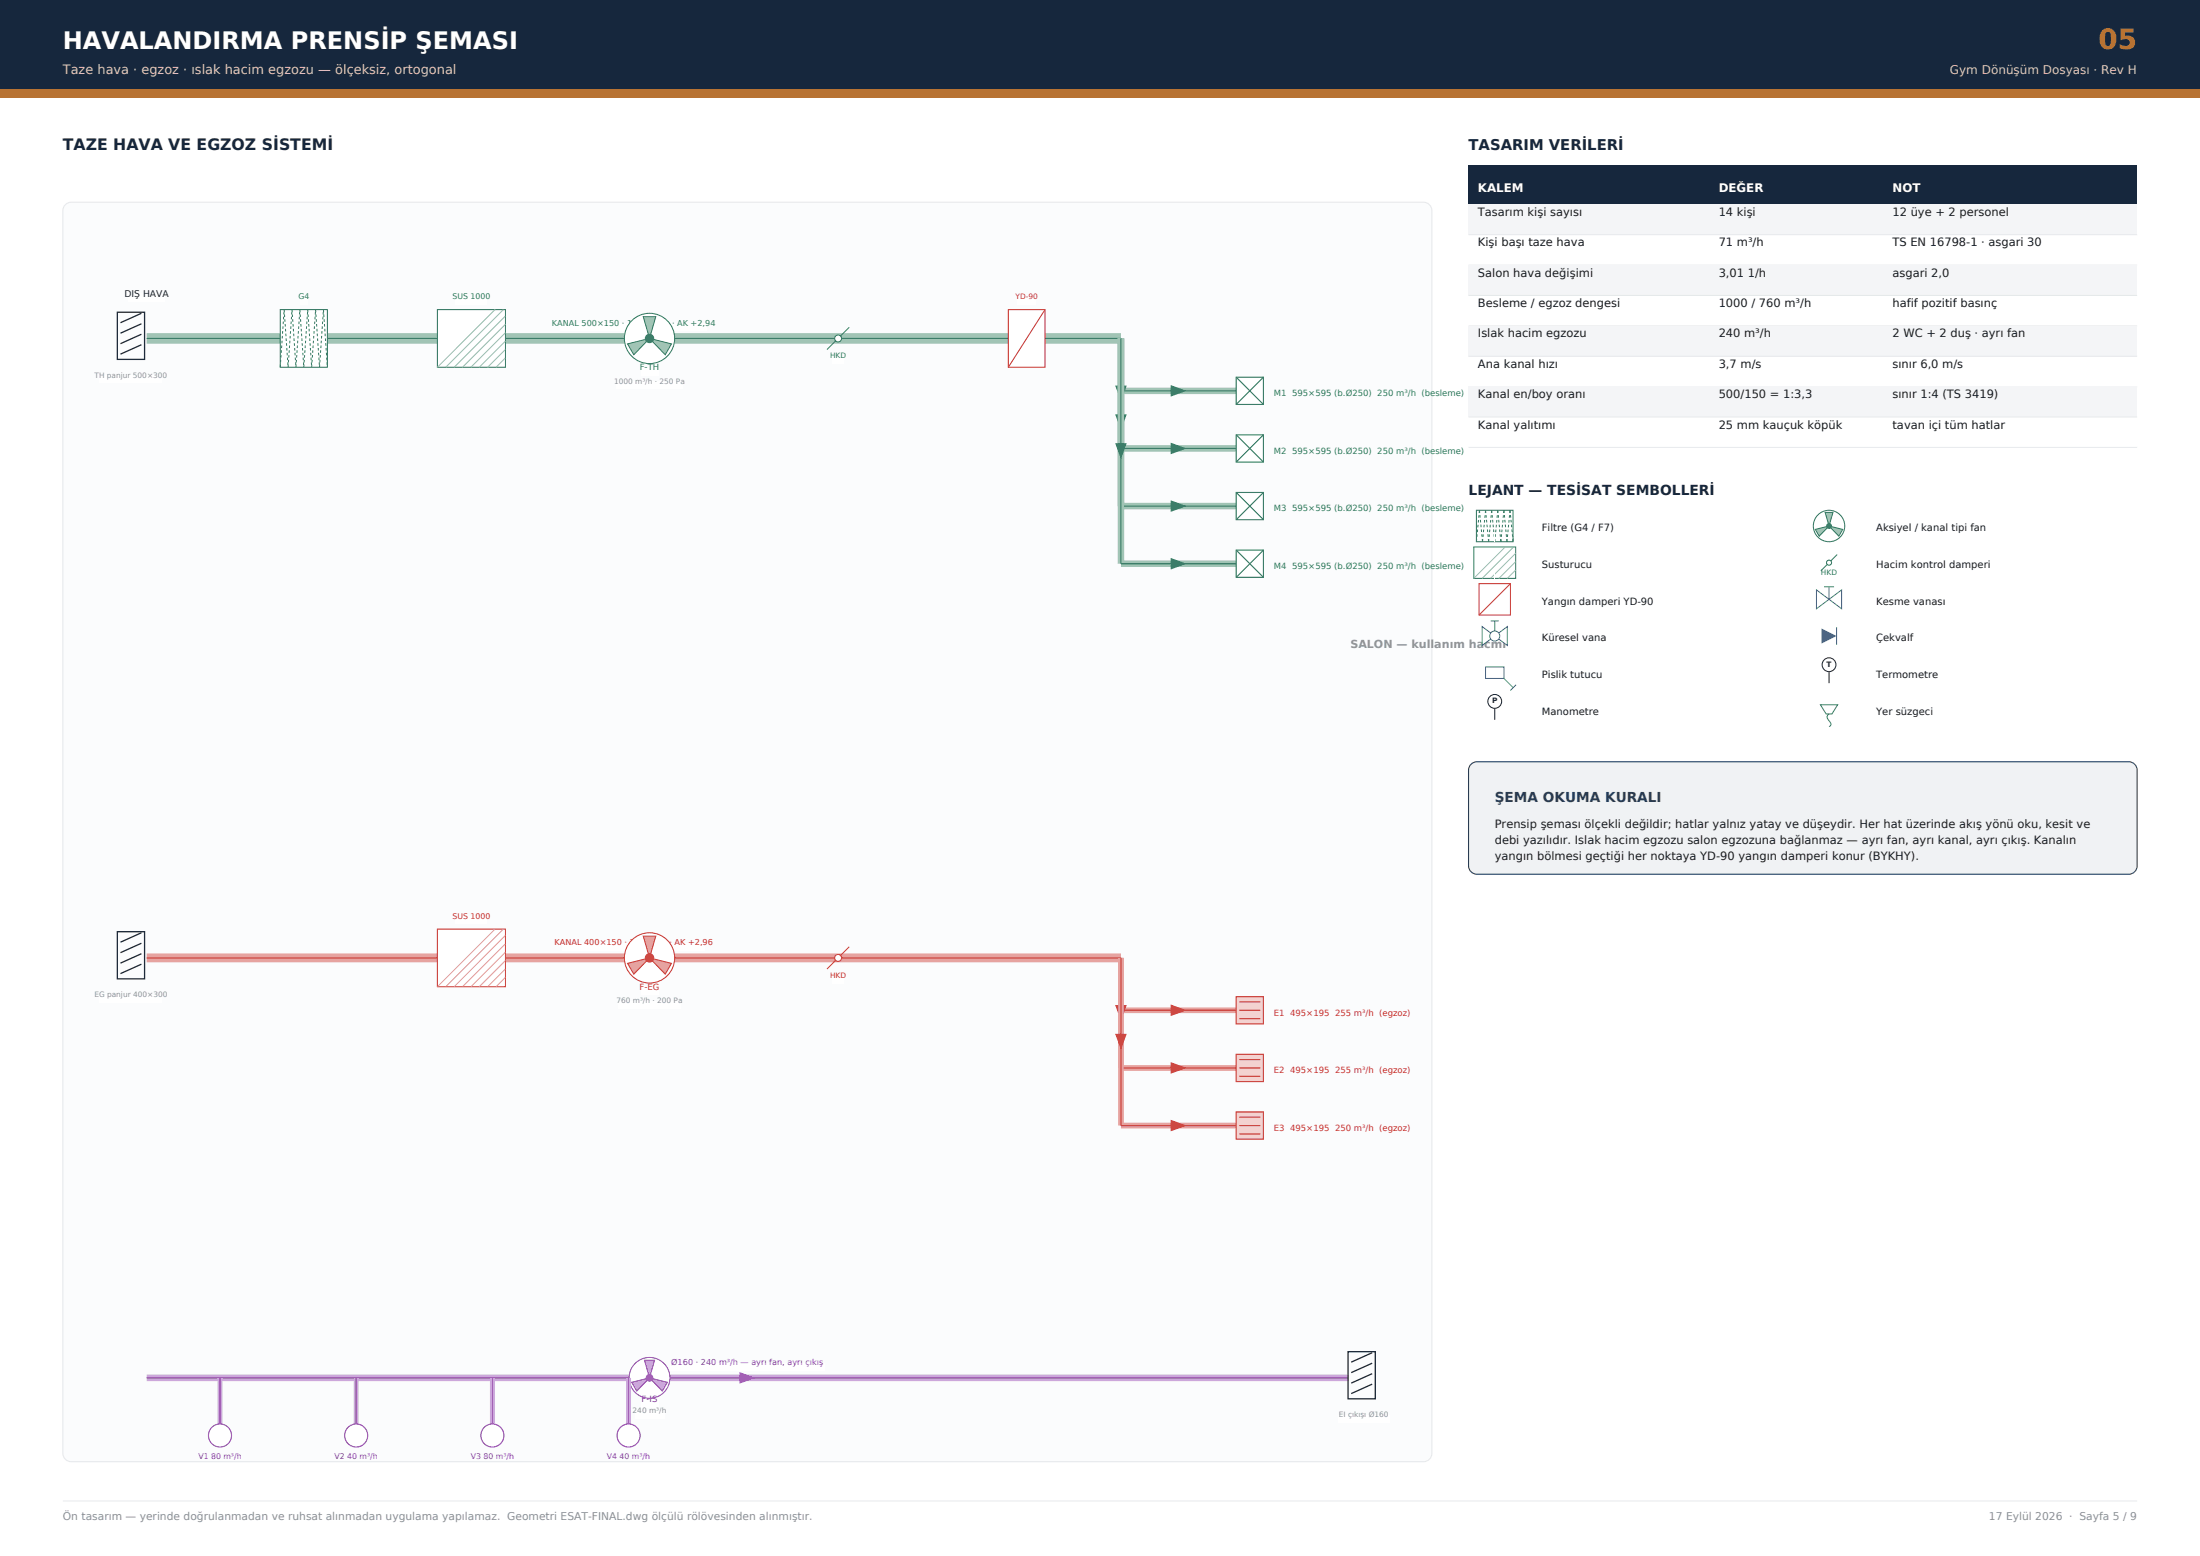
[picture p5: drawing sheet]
<svg xmlns="http://www.w3.org/2000/svg" width="420mm" height="297mm" viewBox="0 0 420 297" stroke-linecap="round" stroke-linejoin="round" font-family="sans-serif">
<path d="M0 0h420v17h-420z" fill-rule="evenodd" fill="#16273d"/>
<path d="M0 17h420v1.6h-420z" fill-rule="evenodd" fill="#b87333"/>
<path d="M12 286.5h396" fill="none" stroke="#e7e9ec" stroke-width=".19"/>
<path d="M12.5 39.1l.7-.4 .4-.1h258.2a1.6 1.6 0 0 1 1.6 1.6v237.2a1.6 1.6 0 0 1-1.6 1.6h-258.2a1.6 1.6 0 0 1-1.6-1.6v-237.2l.1-.4z" fill-rule="evenodd" fill="#fbfcfd" stroke="#e7e9ec" stroke-width=".21"/>
<path d="M24.5 55.9h7v1.7h-7z" fill-rule="evenodd" fill="#fff"/>
<path d="M22.4 59.6h5.2v9h-5.2zM27 59.8l-4 1.8M27 65.8l-4 1.8M27 63.8l-4 1.8M27 61.8l-4 1.8" fill="none" stroke="#1a2530" stroke-width=".25"/>
<path d="M19 71.8h12v1.3h-12z" fill-rule="evenodd" fill="#fff"/>
<path d="M28 64.6h186" fill="none" stroke="#a1c4b5" stroke-width="2" stroke-linecap="butt"/>
<path d="M28 64.6h186" fill="none" stroke="#2e7d5b" stroke-width=".21"/>
<path d="M119.5 63.5l3 1.1-3 1.1z" fill="#2e7d5b"/>
<path d="M107 61.7h28v1.5h-28z" fill-rule="evenodd" fill="#fff"/>
<path d="M53.5 59.1h9v11h-9z" fill-rule="evenodd" fill="#fff" stroke="#2e7d5b" stroke-width=".19"/>
<path d="M54.2 59.1l.8 11M55.7 59.1l.8 11M57.3 59.1l.7 11M58.7 59.1l.8 11M60.2 59.1l.8 11M61.8 59.1l.7 11M53.5 70.1l.7-11M55 70.1l.7-11M56.5 70.1l.8-11M58 70.1l.7-11M59.5 70.1l.7-11M61 70.1l.8-11" fill="none" stroke="#2e7d5b" stroke-width=".19" stroke-dasharray=".5 .4" stroke-linecap="butt"/>
<path d="M57.3 56.7h1.4v1.4h-1.4z" fill-rule="evenodd" fill="#fff"/>
<path d="M83.5 59.1h13v11h-13z" fill-rule="evenodd" fill="#fff" stroke="#2e7d5b" stroke-width=".19"/>
<path d="M94.5 59.1l-11 11M96.1 59.1l-11 11M96.5 60.3l-9.8 9.8M96.5 61.9l-8.2 8.2M96.5 63.5l-6.6 6.6M96.5 65.1l-5 5M96.5 66.7l-3.4 3.4M96.5 68.3l-1.8 1.8" fill="none" stroke="#96bead" stroke-width=".19"/>
<path d="M87 56.7h6v1.4h-6z" fill-rule="evenodd" fill="#fff"/>
<circle cx="124" cy="64.6" r="4.8" fill="#fff" stroke="#2e7d5b" stroke-width=".19"/>
<g fill="#a1c4b5" stroke="#2e7d5b" stroke-width=".19">
<path d="M122.8 60.4h2.4l-1.2 4.2z"/>
<path d="M119.8 65.6l4.2-1-3 3.1z"/>
<path d="M124 64.6l4.2 1-1.2 2.1z"/>
</g>
<circle cx="124" cy="64.6" r=".9" fill="#2e7d5b"/>
<g fill="#fff">
<path d="M122.4 70.1h3.2v1.6h-3.2z" fill-rule="evenodd"/>
<path d="M117.7 72.9h12.7v1.3h-12.7z" fill-rule="evenodd"/>
</g>
<path d="M162.1 62.5l-4.2 4.2" fill="none" stroke="#2e7d5b" stroke-width=".19"/>
<circle cx="160" cy="64.6" r=".66" fill="#fff" stroke="#2e7d5b" stroke-width=".19"/>
<path d="M158.9 68.1h2.2v1.3h-2.2z" fill-rule="evenodd" fill="#fff"/>
<path d="M192.5 59.1h7v11h-7z" fill-rule="evenodd" fill="#fff" stroke="#c8322b" stroke-width=".19"/>
<path d="M199.5 59.1l-7 11" fill="none" stroke="#c8322b" stroke-width=".19"/>
<path d="M194.2 56.8h3.6v1.3h-3.6z" fill-rule="evenodd" fill="#fff"/>
<path d="M214 64.6v10h22" fill="none" stroke="#a1c4b5" stroke-width="1.2" stroke-linecap="butt"/>
<path d="M214 64.6v10h22" fill="none" stroke="#2e7d5b" stroke-width=".21"/>
<path d="M223.5 73.5l3 1.1-3 1.1z" fill="#2e7d5b"/>
<path d="M236 72h5.2v5.2h-5.2z" fill-rule="evenodd" fill="#fff" stroke="#2e7d5b" stroke-width=".21"/>
<path d="M214 64.6v21h22M236 72l5.2 5.2M241.2 72l-5.2 5.2" fill="none" stroke="#2e7d5b" stroke-width=".21"/>
<path d="M214 64.6v21h22" fill="none" stroke="#a1c4b5" stroke-width="1.2" stroke-linecap="butt"/>
<g fill="#2e7d5b">
<path d="M212.9 73.6h2.2l-1.1 3z"/>
<path d="M223.5 84.5l3 1.1-3 1.1z"/>
</g>
<path d="M236 83h5.2v5.2h-5.2z" fill-rule="evenodd" fill="#fff" stroke="#2e7d5b" stroke-width=".21"/>
<path d="M214 64.6v32h22M236 83l5.2 5.2M241.2 83l-5.2 5.2" fill="none" stroke="#2e7d5b" stroke-width=".21"/>
<path d="M214 64.6v32h22" fill="none" stroke="#a1c4b5" stroke-width="1.2" stroke-linecap="butt"/>
<g fill="#2e7d5b">
<path d="M212.9 79.1h2.2l-1.1 3z"/>
<path d="M223.5 95.5l3 1.1-3 1.1z"/>
</g>
<path d="M236 94h5.2v5.2h-5.2z" fill-rule="evenodd" fill="#fff" stroke="#2e7d5b" stroke-width=".21"/>
<path d="M214 64.6v43h22M236 94l5.2 5.2M241.2 94l-5.2 5.2" fill="none" stroke="#2e7d5b" stroke-width=".21"/>
<path d="M214 64.6v43h22" fill="none" stroke="#a1c4b5" stroke-width="1.2" stroke-linecap="butt"/>
<g fill="#2e7d5b">
<path d="M212.9 84.6h2.2l-1.1 3z"/>
<path d="M223.5 106.5l3 1.1-3 1.1z"/>
</g>
<path d="M236 105h5.2v5.2h-5.2z" fill-rule="evenodd" fill="#fff" stroke="#2e7d5b" stroke-width=".21"/>
<path d="M236 105l5.2 5.2M241.2 105l-5.2 5.2" fill="none" stroke="#2e7d5b" stroke-width=".21"/>
<path d="M28 182.8h186" fill="none" stroke="#e6a3a0" stroke-width="1.7" stroke-linecap="butt"/>
<path d="M28 182.8h186" fill="none" stroke="#c8322b" stroke-width=".21"/>
<path d="M119.5 181.7l3 1.1-3 1.1z" fill="#c8322b"/>
<path d="M107.4 180h27.2v1.4h-27.2z" fill-rule="evenodd" fill="#fff"/>
<circle cx="124" cy="182.8" r="4.8" fill="#fff" stroke="#c8322b" stroke-width=".19"/>
<g fill="#e6a3a0" stroke="#c8322b" stroke-width=".19">
<path d="M122.8 178.7h2.4l-1.2 4.1z"/>
<path d="M119.8 183.9l4.2-1.1-3 3.1z"/>
<path d="M124 182.8l4.2 1.1-1.2 2z"/>
</g>
<circle cx="124" cy="182.8" r=".9" fill="#c8322b"/>
<g fill="#fff">
<path d="M122.4 188.4h3.2v1.5h-3.2z" fill-rule="evenodd"/>
<path d="M118 191.1h12v1.4h-12z" fill-rule="evenodd"/>
</g>
<path d="M162.1 180.7l-4.2 4.3" fill="none" stroke="#c8322b" stroke-width=".19"/>
<g fill="#fff" stroke="#c8322b" stroke-width=".19">
<path d="M83.5 177.3h13v11h-13z" fill-rule="evenodd"/>
<circle cx="160" cy="182.8" r=".66"/>
</g>
<path d="M158.9 186.3h2.2v1.3h-2.2z" fill-rule="evenodd" fill="#fff"/>
<path d="M94.5 177.3l-11 11M96.1 177.3l-11 11M96.5 178.5l-9.8 9.8M96.5 180.1l-8.2 8.2M96.5 181.7l-6.6 6.6M96.5 183.3l-5 5M96.5 184.9l-3.4 3.4M96.5 186.5l-1.8 1.8" fill="none" stroke="#e49895" stroke-width=".19"/>
<path d="M87 174.9h6v1.4h-6z" fill-rule="evenodd" fill="#fff"/>
<path d="M22.4 177.8h5.2v9h-5.2zM27 178l-4 1.8M27 184l-4 1.8M27 182l-4 1.8M27 180l-4 1.8" fill="none" stroke="#1a2530" stroke-width=".25"/>
<path d="M19 190h12v1.3h-12z" fill-rule="evenodd" fill="#fff"/>
<path d="M214 182.8v10h22" fill="none" stroke="#e6a3a0" stroke-width="1.1" stroke-linecap="butt"/>
<path d="M214 182.8v10h22" fill="none" stroke="#c8322b" stroke-width=".21"/>
<path d="M223.5 191.7l3 1.1-3 1.1z" fill="#c8322b"/>
<path d="M236 190.2h5.2v5.2h-5.2z" fill-rule="evenodd" fill="#f3d2d0" stroke="#c8322b" stroke-width=".21"/>
<path d="M214 182.8v21h22M236.6 194.4h4M236.6 192.8h4M236.6 191.2h4" fill="none" stroke="#c8322b" stroke-width=".21"/>
<path d="M214 182.8v21h22" fill="none" stroke="#e6a3a0" stroke-width="1.1" stroke-linecap="butt"/>
<g fill="#c8322b">
<path d="M212.9 191.8h2.2l-1.1 3z"/>
<path d="M223.5 202.7l3 1.1-3 1.1z"/>
</g>
<path d="M236 201.2h5.2v5.2h-5.2z" fill-rule="evenodd" fill="#f3d2d0" stroke="#c8322b" stroke-width=".21"/>
<path d="M214 182.8v32h22M236.6 205.4h4M236.6 203.8h4M236.6 202.2h4" fill="none" stroke="#c8322b" stroke-width=".21"/>
<path d="M214 182.8v32h22" fill="none" stroke="#e6a3a0" stroke-width="1.1" stroke-linecap="butt"/>
<g fill="#c8322b">
<path d="M212.9 197.3h2.2l-1.1 3z"/>
<path d="M223.5 213.7l3 1.1-3 1.1z"/>
</g>
<path d="M236 212.2h5.2v5.2h-5.2z" fill-rule="evenodd" fill="#f3d2d0" stroke="#c8322b" stroke-width=".21"/>
<path d="M236.6 216.4h4M236.6 214.8h4M236.6 213.2h4" fill="none" stroke="#c8322b" stroke-width=".21"/>
<path d="M28 263h229.4" fill="none" stroke="#cca7db" stroke-width="1.2" stroke-linecap="butt"/>
<path d="M28 263h229.4" fill="none" stroke="#8e3bb0" stroke-width=".21"/>
<path d="M141.2 261.9l3 1.1-3 1.1z" fill="#8e3bb0"/>
<path d="M127.9 260.1h29.5v1.5h-29.5z" fill-rule="evenodd" fill="#fff"/>
<circle cx="124" cy="263" r="3.9" fill="#fff" stroke="#8e3bb0" stroke-width=".19"/>
<g fill="#cca7db" stroke="#8e3bb0" stroke-width=".19">
<path d="M123 259.6h2l-1 3.4z"/>
<path d="M120.6 263.8l3.4-.8-2.4 2.5z"/>
<path d="M124 263l3.4 .8-1 1.7z"/>
</g>
<circle cx="124" cy="263" r=".73" fill="#8e3bb0"/>
<g fill="#fff">
<path d="M122.4 267.1h3.2v1.5h-3.2z" fill-rule="evenodd"/>
<path d="M121.2 269.4h5.6v1.3h-5.6z" fill-rule="evenodd"/>
</g>
<path d="M257.4 258h5.2v9h-5.2zM262 258.2l-4 1.8M262 264.2l-4 1.8M262 262.2l-4 1.8M262 260.2l-4 1.8" fill="none" stroke="#1a2530" stroke-width=".25"/>
<path d="M255.4 270.2h9.9v1.3h-9.9z" fill-rule="evenodd" fill="#fff"/>
<path d="M42 263v9" fill="none" stroke="#cca7db" stroke-width=".93" stroke-linecap="butt"/>
<path d="M42 263v9" fill="none" stroke="#8e3bb0" stroke-width=".21"/>
<circle cx="42" cy="274" r="2.2" fill="#fff" stroke="#8e3bb0" stroke-width=".21"/>
<path d="M68 263v9" fill="none" stroke="#cca7db" stroke-width=".93" stroke-linecap="butt"/>
<path d="M68 263v9" fill="none" stroke="#8e3bb0" stroke-width=".21"/>
<circle cx="68" cy="274" r="2.2" fill="#fff" stroke="#8e3bb0" stroke-width=".21"/>
<path d="M94 263v9" fill="none" stroke="#cca7db" stroke-width=".93" stroke-linecap="butt"/>
<path d="M94 263v9" fill="none" stroke="#8e3bb0" stroke-width=".21"/>
<circle cx="94" cy="274" r="2.2" fill="#fff" stroke="#8e3bb0" stroke-width=".21"/>
<path d="M120 263v9" fill="none" stroke="#cca7db" stroke-width=".93" stroke-linecap="butt"/>
<path d="M120 263v9" fill="none" stroke="#8e3bb0" stroke-width=".21"/>
<circle cx="120" cy="274" r="2.2" fill="#fff" stroke="#8e3bb0" stroke-width=".21"/>
<path d="M280.4 31.6h127.6v7.4h-127.6z" fill-rule="evenodd" fill="#16273d"/>
<path d="M280.4 39h127.6v5.8h-127.6z" fill-rule="evenodd" fill="#f4f5f7"/>
<path d="M280.4 44.8h127.6M280.4 50.6h127.6" fill="none" stroke="#e7e9ec" stroke-width=".19"/>
<path d="M280.4 50.6h127.6v5.8h-127.6z" fill-rule="evenodd" fill="#f4f5f7"/>
<path d="M280.4 56.4h127.6M280.4 62.2h127.6" fill="none" stroke="#e7e9ec" stroke-width=".19"/>
<path d="M280.4 62.2h127.6v5.8h-127.6z" fill-rule="evenodd" fill="#f4f5f7"/>
<path d="M280.4 68h127.6M280.4 73.8h127.6" fill="none" stroke="#e7e9ec" stroke-width=".19"/>
<path d="M280.4 73.8h127.6v5.8h-127.6z" fill-rule="evenodd" fill="#f4f5f7"/>
<path d="M280.4 79.6h127.6M280.4 85.4h127.6" fill="none" stroke="#e7e9ec" stroke-width=".19"/>
<path d="M281.9 97.4h7v6h-7z" fill-rule="evenodd" fill="#fff" stroke="#2e7d5b" stroke-width=".19"/>
<path d="M282.4 97.4l.6 6M283.6 97.4l.6 6M284.8 97.4l.6 6M285.9 97.4l.6 6M287.1 97.4l.6 6M288.3 97.4l.6 6M281.9 103.4l.5-6M283 103.4l.6-6M284.2 103.4l.6-6M285.4 103.4l.5-6M286.5 103.4l.6-6M287.7 103.4l.6-6" fill="none" stroke="#2e7d5b" stroke-width=".19" stroke-dasharray=".5 .4" stroke-linecap="butt"/>
<path d="M285.4 95v1.4z" fill-rule="evenodd" fill="#fff"/>
<circle cx="349.2" cy="100.4" r="3" fill="#fff" stroke="#2e7d5b" stroke-width=".19"/>
<g fill="#a1c4b5" stroke="#2e7d5b" stroke-width=".19">
<path d="M348.4 97.8h1.5l-.7 2.6z"/>
<path d="M346.6 101.1l2.6-.7-1.9 1.9z"/>
<path d="M349.2 100.4l2.6 .7-.7 1.2z"/>
</g>
<circle cx="349.2" cy="100.4" r=".56" fill="#2e7d5b"/>
<path d="M281.4 104.4h8v6h-8z" fill-rule="evenodd" fill="#fff" stroke="#2e7d5b" stroke-width=".19"/>
<path d="M287.4 104.4l-6 6M289 104.4l-6 6M289.4 105.6l-4.8 4.8M289.4 107.2l-3.2 3.2M289.4 108.8l-1.6 1.6" fill="none" stroke="#96bead" stroke-width=".19"/>
<path d="M285.4 102v1.4z" fill-rule="evenodd" fill="#fff"/>
<path d="M350.7 105.8l-3.1 3.2" fill="none" stroke="#2e7d5b" stroke-width=".19"/>
<circle cx="349.2" cy="107.4" r=".48" fill="#fff" stroke="#2e7d5b" stroke-width=".19"/>
<path d="M348.1 109.4h2.1v1.4h-2.1z" fill-rule="evenodd" fill="#fff"/>
<path d="M282.4 111.4h6v6h-6z" fill-rule="evenodd" fill="#fff" stroke="#c8322b" stroke-width=".19"/>
<path d="M288.4 111.4l-6 6" fill="none" stroke="#c8322b" stroke-width=".19"/>
<path d="M285.4 109.1v1.3z" fill-rule="evenodd" fill="#fff"/>
<path d="M346.8 112.6l2.4 1.8 2.4-1.8v3.6l-2.4-1.8-2.4 1.8z" fill-rule="evenodd" fill="#fff" stroke="#2f6fb3" stroke-width=".19"/>
<path d="M348.2 112h1.9M349.2 112v2.4" fill="none" stroke="#2f6fb3" stroke-width=".19"/>
<g fill="#fff" stroke="#2f6fb3" stroke-width=".19">
<path d="M283 119.6l2.4 1.8 2.4-1.8v3.6l-2.4-1.8-2.4 1.8z" fill-rule="evenodd"/>
<circle cx="285.4" cy="121.4" r=".96"/>
</g>
<path d="M284.6 118.5h1.5M285.4 118.5v1.9" fill="none" stroke="#2f6fb3" stroke-width=".19"/>
<path d="M347.7 120l2.9 1.4-2.9 1.4z" fill="#2f6fb3"/>
<path d="M350.6 119.7v3.4" fill="none" stroke="#2f6fb3" stroke-width=".19"/>
<path d="M283.6 127.3h3.5v2.2h-3.5z" fill-rule="evenodd" fill="#fff" stroke="#2f6fb3" stroke-width=".19"/>
<path d="M287.1 129.5l1.8 1.8M289.4 130.7l-1.1 1.1" fill="none" stroke="#2f6fb3" stroke-width=".19"/>
<path d="M349.2 128.2v2.2" fill="none" stroke="#1a2530" stroke-width=".19"/>
<circle cx="349.2" cy="126.9" r="1.32" fill="#fff" stroke="#1a2530" stroke-width=".19"/>
<path d="M285.4 135.2v2.2" fill="none" stroke="#1a2530" stroke-width=".19"/>
<circle cx="285.4" cy="133.9" r="1.32" fill="#fff" stroke="#1a2530" stroke-width=".19"/>
<path d="M347.5 134.5h3.3l-1.1 1.8h-1.1z" fill-rule="evenodd" fill="#fff" stroke="#4b7a52" stroke-width=".19"/>
<path d="M349.2 136.3l-.3 .3a1.44 1.44 0 0 0 .5 1.3l.1 .5-.3 .3" fill="none" stroke="#4b7a52" stroke-width=".19"/>
<path d="M280.8 145.9l.7-.4 .5-.1h124.4a1.6 1.6 0 0 1 1.6 1.6v18.3a1.6 1.6 0 0 1-1.6 1.6h-124.4a1.6 1.6 0 0 1-1.6-1.6v-18.3v-.4z" fill-rule="evenodd" fill="#f0f2f4" stroke="#24405f" stroke-width=".21"/>
<text font-size="5.3" fill="#b87333" x="400.6" y="9.4">05</text>
<text font-size="4.6" fill="#fff" x="12" y="9.4">HAVALANDIRMA PRENSİP ŞEMASI</text>
<text font-size="3" fill="#16273d" x="12" y="28.6">TAZE HAVA VE EGZOZ SİSTEMİ</text>
<text font-size="2.8" fill="#16273d" x="280.4" y="28.6">TASARIM VERİLERİ</text>
<text font-size="2.6" fill="#16273d" x="280.4" y="94.4">LEJANT — TESİSAT SEMBOLLERİ</text>
<text font-size="2.6" fill="#24405f" x="285.4" y="153">ŞEMA OKUMA KURALI</text>
<text font-size="2.5" fill="#e8cdae" x="12" y="14.2">Taze hava · egzoz · ıslak hacim egzozu — ölçeksiz, ortogonal</text>
<text font-size="2.3" fill="#e8cdae" x="372.3" y="14.2">Gym Dönüşüm Dosyası · Rev H</text>
<g font-size="2.3" fill="#fff">
<text x="282.2" y="36.6">KALEM</text>
<text x="328.1" y="36.6">DEĞER</text>
<text x="361.3" y="36.6">NOT</text>
</g>
<g font-size="2.2" fill="#1c1c1c">
<text x="282.2" y="41.2">Tasarım kişi sayısı</text>
<text x="328.1" y="41.2">14 kişi</text>
<text x="361.3" y="41.2">12 üye + 2 personel</text>
<text x="282.2" y="47">Kişi başı taze hava</text>
<text x="328.1" y="47">71 m³/h</text>
<text x="361.3" y="47">TS EN 16798-1 · asgari 30</text>
<text x="282.2" y="52.8">Salon hava değişimi</text>
<text x="328.1" y="52.8">3,01 1/h</text>
<text x="361.3" y="52.8">asgari 2,0</text>
<text x="282.2" y="58.6">Besleme / egzoz dengesi</text>
<text x="328.1" y="58.6">1000 / 760 m³/h</text>
<text x="361.3" y="58.6">hafif pozitif basınç</text>
<text x="282.2" y="64.4">Islak hacim egzozu</text>
<text x="328.1" y="64.4">240 m³/h</text>
<text x="361.3" y="64.4">2 WC + 2 duş · ayrı fan</text>
<text x="282.2" y="70.2">Ana kanal hızı</text>
<text x="328.1" y="70.2">3,7 m/s</text>
<text x="361.3" y="70.2">sınır 6,0 m/s</text>
<text x="282.2" y="76">Kanal en/boy oranı</text>
<text x="328.1" y="76">500/150 = 1:3,3</text>
<text x="361.3" y="76">sınır 1:4 (TS 3419)</text>
<text x="282.2" y="81.8">Kanal yalıtımı</text>
<text x="328.1" y="81.8">25 mm kauçuk köpük</text>
<text x="361.3" y="81.8">tavan içi tüm hatlar</text>
<text x="285.4" y="158.1">Prensip şeması ölçekli değildir; hatlar yalnız yatay ve düşeydir. Her hat üzerinde akış yönü oku, kesit ve</text>
<text x="285.4" y="161.1">debi yazılıdır. Islak hacim egzozu salon egzozuna bağlanmaz — ayrı fan, ayrı kanal, ayrı çıkış. Kanalın</text>
<text x="285.4" y="164.2">yangın bölmesi geçtiği her noktaya YD-90 yangın damperi konur (BYKHY).</text>
</g>
<text font-size="2.1" fill="#8a939c" x="257.8" y="123.7">SALON — kullanım hacmi</text>
<g font-size="2" fill="#8a8f98">
<text x="12" y="290.2">Ön tasarım — yerinde doğrulanmadan ve ruhsat alınmadan uygulama yapılamaz. Geometri ESAT-FINAL.dwg ölçülü rölövesinden alınmıştır.</text>
<text x="379.7" y="290.2">17 Eylül 2026 · Sayfa 5 / 9</text>
</g>
<g font-size="1.9" fill="#1c1c1c">
<text x="294.4" y="101.4">Filtre (G4 / F7)</text>
<text x="358.2" y="101.4">Aksiyel / kanal tipi fan</text>
<text x="294.4" y="108.4">Susturucu</text>
<text x="358.2" y="108.4">Hacim kontrol damperi</text>
<text x="294.4" y="115.4">Yangın damperi YD-90</text>
<text x="358.2" y="115.4">Kesme vanası</text>
<text x="294.4" y="122.4">Küresel vana</text>
<text x="358.2" y="122.4">Çekvalf</text>
<text x="294.4" y="129.4">Pislik tutucu</text>
<text x="358.2" y="129.4">Termometre</text>
<text x="294.4" y="136.4">Manometre</text>
<text x="358.2" y="136.4">Yer süzgeci</text>
</g>
<text font-size="1.8" fill="#1a2530" x="23.7" y="56.6">DIŞ HAVA</text>
<g font-size="1.6" fill="#2e7d5b">
<text x="105.4" y="62.2">KANAL 500×150 · 1000 m³/h · AK +2,94</text>
<text x="122.1" y="70.7">F-TH</text>
<text x="243.2" y="75.6">M1 595×595 (b.Ø250) 250 m³/h (besleme)</text>
<text x="243.2" y="86.6">M2 595×595 (b.Ø250) 250 m³/h (besleme)</text>
<text x="243.2" y="97.6">M3 595×595 (b.Ø250) 250 m³/h (besleme)</text>
<text x="243.2" y="108.6">M4 595×595 (b.Ø250) 250 m³/h (besleme)</text>
</g>
<g font-size="1.6" fill="#c8322b">
<text x="105.9" y="180.4">KANAL 400×150 · 760 m³/h · AK +2,96</text>
<text x="122.1" y="188.9">F-EG</text>
<text x="243.2" y="193.8">E1 495×195 255 m³/h (egzoz)</text>
<text x="243.2" y="204.8">E2 495×195 255 m³/h (egzoz)</text>
<text x="243.2" y="215.8">E3 495×195 250 m³/h (egzoz)</text>
</g>
<g font-size="1.6" fill="#8e3bb0">
<text x="128.2" y="260.6">Ø160 · 240 m³/h — ayrı fan, ayrı çıkış</text>
<text x="122.5" y="267.6">F-IS</text>
</g>
<g font-size="1.5" fill="#2e7d5b">
<text x="57" y="57.1">G4</text>
<text x="86.4" y="57.1">SUS 1000</text>
</g>
<text font-size="1.5" fill="#c8322b" x="86.4" y="175.3">SUS 1000</text>
<g font-size="1.5" fill="#8e3bb0">
<text x="37.9" y="278.5">V1 80 m³/h</text>
<text x="63.9" y="278.5">V2 40 m³/h</text>
<text x="89.9" y="278.5">V3 80 m³/h</text>
<text x="115.9" y="278.5">V4 40 m³/h</text>
</g>
<g font-size="1.4" fill="#c8322b">
<text x="193.9" y="57.1">YD-90</text>
<text x="158.5" y="186.6">HKD</text>
</g>
<g font-size="1.4" fill="#2e7d5b">
<text x="158.5" y="68.4">HKD</text>
<text x="347.6" y="109.8">HKD</text>
</g>
<g font-size="1.4" fill="#8a939c">
<text x="18" y="72.1">TH panjur 500×300</text>
<text x="117.2" y="73.2">1000 m³/h · 250 Pa</text>
<text x="18" y="190.3">EG panjur 400×300</text>
<text x="117.7" y="191.5">760 m³/h · 200 Pa</text>
<text x="120.8" y="269.7">240 m³/h</text>
<text x="255.6" y="270.5">EI çıkışı Ø160</text>
</g>
<g font-size="1.4" fill="#1a2530">
<text x="348.7" y="127.3">T</text>
<text x="284.8" y="134.3">P</text>
</g>
</svg>
